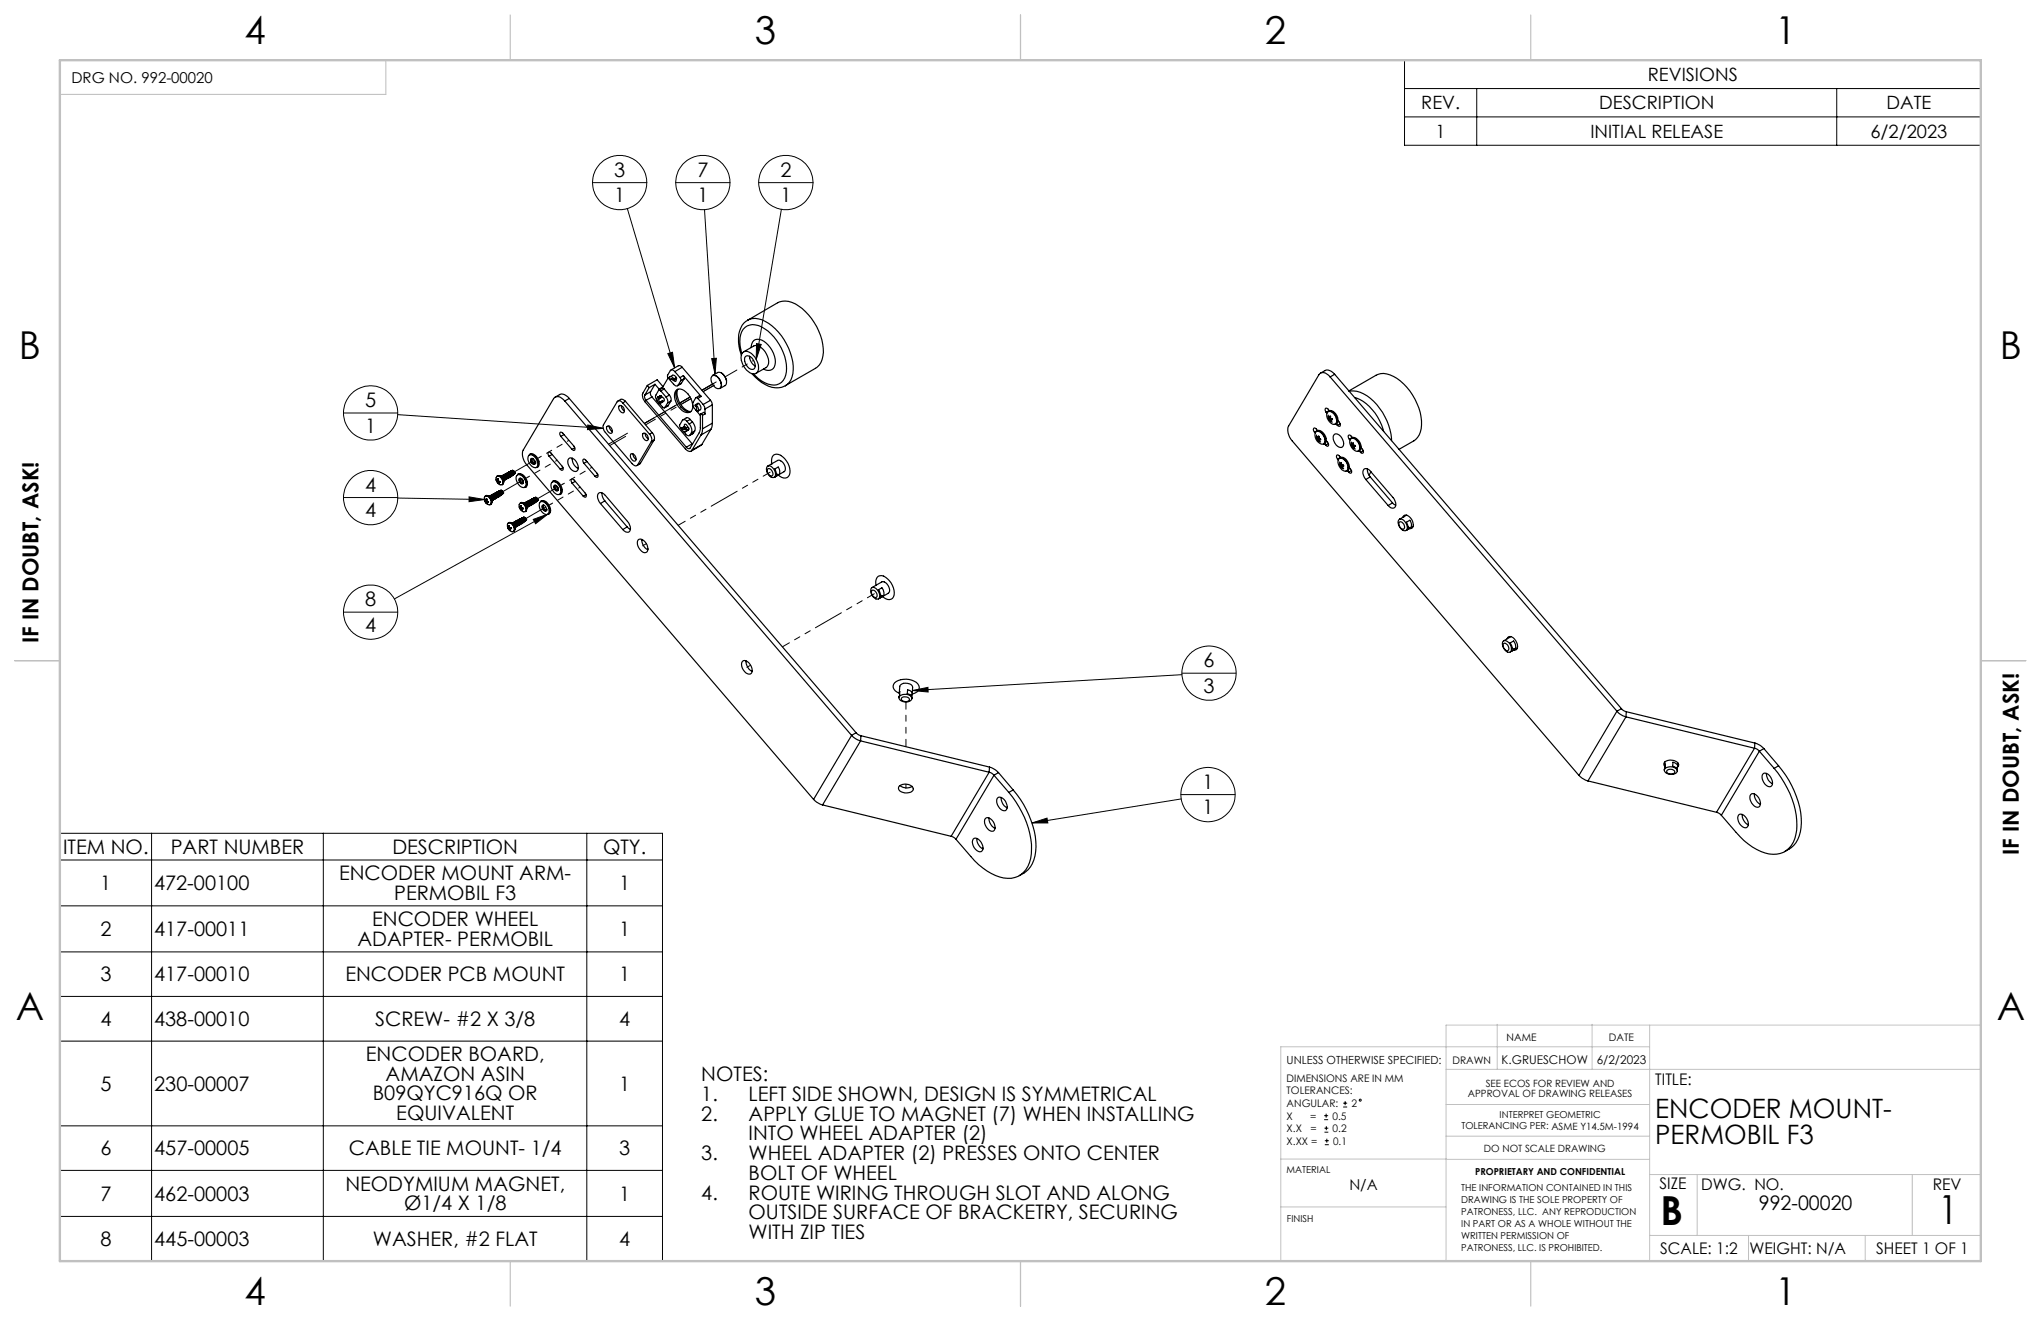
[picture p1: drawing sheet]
<svg xmlns="http://www.w3.org/2000/svg" width="432mm" height="279mm" viewBox="0 0 432 279" stroke-linecap="round" stroke-linejoin="round" font-family="sans-serif">
<g fill="none" stroke="#000" stroke-width=".21">
<path d="M297.1 12.7h122v18h-122zM297.1 18.7h122M312.4 18.7v12M388.6 18.7v12M125.3 38.6h11.5M142.9 38.6h11.5M160.5 38.6h11.5M297.1 24.7h122M132.7 44.1l10 33.7M149 44.3l2.3 34.8M165.3 44.3l-5.3 31.7M141.3 74.8l1-.3 .4 3.3z"/>
<path d="M150.6 75.8h1l-.3 3.3zM160.1 72.7l.9 .1-1 3.2zM72.7 87.3h11.4M84.1 87.7l43.5 2.9M124.4 89.9l3.2 .7-3.3 .3zM72.7 105.2h11.4M84.1 105.3l18.5 .4M99.2 105.1l3.4 .6-3.4 .4zM112.8 109.9l3.1-1.2-2.6 2.1zM115.9 108.7l-32.5 18M72.7 129.5h11.4M193 146l3.3-.6 .1 1z"/>
<path d="M250 142.4h11.5M250 142.7l-57 3.3M12.7 176.2h127.5v90.5h-127.5zM32.1 176.2v90.5M68.4 176.2v90.5M124.1 176.2v90.5M218.3 174.1l3.2-1.1 .2 1.1zM249.8 168.1h11.5M249.9 169l-31.6 5.1M12.7 181.9h127.5M12.7 191.6h127.5M12.7 201.3h127.5"/>
<path d="M12.7 210.7h127.5M12.7 220.2h127.5M12.7 238.1h127.5M280.1 236.8h.9M280.1 236h.9M280.2 239.5h.8M280.2 238.6h.8M280.6 235.5v.9M280.6 238.2v.8M284.2 234.1h.8M284.2 233.3h.8M284.6 232.9v.9"/>
<path d="M12.7 247.5h127.5M12.7 257.3h127.5M280.3 242.1h.8M280.3 241.3h.8M280.7 240.8v.9"/>
<circle cx="131.1" cy="38.6" r="5.7"/>
<circle cx="148.7" cy="38.6" r="5.7"/>
<circle cx="166.3" cy="38.6" r="5.7"/>
<circle cx="78.4" cy="87.3" r="5.7"/>
<circle cx="78.4" cy="105.2" r="5.7"/>
<circle cx="78.4" cy="129.5" r="5.7"/>
<circle cx="255.8" cy="142.4" r="5.7"/>
<circle cx="255.6" cy="168.1" r="5.7"/>
<circle cx="287.8" cy="232.7" r=".21"/>
</g>
<g fill="none" stroke="#c0c0c0" stroke-width=".21">
<path d="M12.7 12.7h68.9v7.3h-68.9zM316.8 216.6v9.6M336.8 216.6v9.6M349 216.8v49.9M419.1 216.8h-113.2v49.7M305.9 226.2h113.2M305.9 233.6h43.1M349 221.4h-78v45.1M271 255.3h34.9M271 245.1h35M305.9 240.3h43.1M306 245.2h43"/>
<path d="M349 248.4h70.1M359.1 248.4v12.9M404.6 248.4v12.9M349 261.3h70.1M369.9 261.3v5.4M394.6 261.3v5.4"/>
</g>
<path d="M108 3.2v9.5M215.9 3.2v9.5M323.8 3.2v9.5M3.1 139.7h9.6M419.1 139.7h9.5M108 266.7v9.6M215.9 266.7v9.6M323.8 266.7v9.6" fill="none" stroke="#c0c0c0" stroke-width=".25"/>
<path d="M12.7 12.7h406.4v254h-406.4z" fill="none" stroke="#c0c0c0" stroke-width=".5"/>
<path d="M141.3 74.8l1-.3 .4 3.3zM150.6 75.8h1l-.3 3.3zM160.1 72.7l.9 .1-1 3.2zM193 146l3.3-.6 .1 1zM218.3 174.1l3.2-1.1 .2 1.1zM99.2 105.1l3.4 .6-3.4 .4zM124.4 89.9l3.2 .7-3.3 .3zM112.8 109.9l3.1-1.2-2.6 2.1z" fill="#000"/>
<g fill="none" stroke="#000" stroke-width=".25">
<path d="M141.4 79.9l-1.3 2.2M141.7 79.7l.8-.4 .6 .6M142.8 78.6a.57 .57 0 0 0-1-.2l-.6 1.3 1.3 1.6a.58 .58 0 0 0 1 .2M142.8 78.6l1.1 1.3M143.1 79.9l.1 .2-.6 .4v.1h.4v-.4M143.1 79.9l-.5 .3M143.9 79.9l.1 .6M144.3 77.7l-.4-.3-.4-.1-1.5 .9M144.3 77.7l-1.5 .9M144.3 77.7l6 7M144.6 79.4l.1 .7M144.6 79.4l3.7 4.5"/>
<path d="M144.6 79.4l-.7 .5M150.7 79.4a1.53 1.53 0 0 1 1.7 1.3 .84 .84 0 0 1 .2 1.1 .84 .84 0 0 1-1.1 .3 1.87 1.87 0 0 1-.8-2.7zM150.7 79.4l1.1-.6a1.77 1.77 0 0 1 1.9 2.1l-.2 .6-1.2 .7a1.85 1.85 0 0 0-.9-2.8zM152.6 78.9l.8 .8 .3 .8M157 74.8a6.3 6.3 0 0 1 .2-5.2 3.2 3.2 0 0 1 4.6 0 10.6 10.6 0 0 1 4.6 9.1 2.86 2.86 0 0 1-4.6 2.3l-1.4-.9-1-1M157.1 74.6a1.55 1.55 0 0 1 2.2 .5 3 3 0 0 1 .9 3.7 1.28 1.28 0 0 1-1.9-.2 3.7 3.7 0 0 1-1.4-3.7zM157.3 74.4l2.2-1.2a1.61 1.61 0 0 1 2 .7 3 3 0 0 1 .8 3.7l-2.4 1.4M157.7 75.4a1.18 1.18 0 0 1 1.7 .8 1.36 1.36 0 0 1 0 1.9 2.01 2.01 0 0 1-1.8-2.4zM158.2 67.7a4 4 0 0 0-2 3.8l.2 2.2 .5 1.4M158.2 67.7a4.7 4.7 0 0 1 5.1 1.2 12.1 12.1 0 0 1 4.4 10.1 3.4 3.4 0 0 1-4.4 2.9 8.3 8.3 0 0 1-4.2-2.9M158.2 67.7l6.3-3.7a4.2 4.2 0 0 1 4.5 .7 12.1 12.1 0 0 1 5.1 10.6 3.4 3.4 0 0 1-1.6 2.6l-6.3 3.7M158.6 75.4l.4 1.2 .8 .8"/>
<path d="M158.9 73.5a1.58 1.58 0 0 1 .9-1.7 1.58 1.58 0 0 1 1.8 .4 5.1 5.1 0 0 1 2.2 5.4 1.55 1.55 0 0 1-2.3 .5M279.4 78.9a2.01 2.01 0 0 1 1.6-.6l.7 .3 .7 .6M281.4 79.7l-.3-.3a1.31 1.31 0 0 0-2.1-.2l-6.4 10.9a3.1 3.1 0 0 0 .8 3.2l60.6 70.7M281.4 79.7l60.7 70.7M282.4 79.2l-1 .5M282.4 79.2l60.6 70.7M107.4 100h.1M107.5 100l-.3 .2M107.5 100l.6 .5M107.5 100h.1M107.7 99.8h.1M107.8 99.8l-.2 .2"/>
<path d="M107.8 99.8l.3 .2M107.8 99.8h.1M107.8 99.8l.6 .5M108 99.9a.39 .39 0 0 1 .4 .1 .39 .39 0 0 1 0 .4M108 99.7h.1M108.1 99.7l-.2 .1M108.1 99.7l.6 .5M108.1 99.7h.1M108.1 99.7l.3 .1 .3 .3M108.3 99.7a.38 .38 0 0 1 .4 .1 .38 .38 0 0 1 .1 .5M108.4 99.6l-.2 .1M108.4 99.6l.5 .4"/>
<path d="M108.5 99.5l.5 .5M108.5 99.5l-.2 .1M108.5 99.5l-.1 .1M109 100h.1M109 100h-.1M111.9 96.3h.1a1.75 1.75 0 0 1 1.8 2.1l-.3 .5a1.8 1.8 0 0 1-1.6-2.6zM112 96.1a1.55 1.55 0 0 1 2 1.4 1.06 1.06 0 0 1-.4 1.4 1.65 1.65 0 0 0-.4-2.4 1.01 1.01 0 0 0-1.2-.4zM112.3 97.1a.68 .68 0 0 1 .8 .2 .68 .68 0 0 1 0 .8h-.4l-.3-.3zM112.6 97a.8 .8 0 0 0 .6 1M112.8 97h-.3a.69 .69 0 0 0 .6 1l.1-.2M113.3 97.5v.5l-.3 .2-.6-.5M116.2 96.5l-.3-.6 .3-.3 2.9 3.2v.6l-.2 .1-.4-.3"/>
<path d="M116.2 96.5l2.3 2.7M116.8 96.1l-.6 .4M117.4 84a2.01 2.01 0 0 1 1.7-.6l.7 .3 .6 .6M118.6 92.3l-.2-.4 .2-.5 .5 .2 2.3 2.8 .2 .4v.4l-.2 .1-.4-.3M118.6 92.3l2.4 2.7M119.1 98.9l-.6 .3M119.3 91.9l-.7 .4M119.5 84.8l-.3-.3a1.29 1.29 0 0 0-2.1-.2l-6.4 10.9a3.1 3.1 0 0 0 .8 3.2l60.6 70.7M119.5 84.8l60.7 70.7M120.3 97a1.12 1.12 0 0 1 1.7 .7 1.41 1.41 0 0 1 0 2 1.96 1.96 0 0 1-1.7-2.7zM120.4 84.3l-.9 .5M120.4 84.3l60.7 70.7"/>
<path d="M121.1 96.9l-.1 .2a2.47 2.47 0 0 0 1.3 2M121.6 94.7l-.6 .3M123.5 98l-.2-.6 .3-.3 2.8 3.2 .1 .4-.1 .3-.5-.2M123.5 98l2.4 2.8M124.2 97.6l-.7 .4M128.4 90.2l.2-.1a1 1 0 0 1 .7 1.6 1.11 1.11 0 0 1-.9-1.5zM128.9 90.1l.1 .6 .5 .6M130.7 84.8l.8-.4 .8 .5M131 85.9a.88 .88 0 0 1 1 .3 .88 .88 0 0 1-.1 1.1 1.11 1.11 0 0 1-.9-1.4zM131.4 85.8l.2 .6 .5 .6M131.8 85.2a.74 .74 0 0 0-1.2-.2l-2.9 4.9a1.67 1.67 0 0 0 .4 1.5l5.6 6.7a.7 .7 0 0 0 1.2 .2M131.8 85.2l5.6 6.6"/>
<path d="M132.3 84.9l-.5 .3M132.3 84.9l5.7 6.6M133.4 96.1l.2-.1a1.01 1.01 0 0 1 .8 1.5 1.06 1.06 0 0 1-1-1.4zM133.9 96l.2 .6 .5 .6M135.5 98l-.7 .5M135.5 98l-.6 .3M136 91.8l.1-.2a1.01 1.01 0 0 1 .8 1.6 1.06 1.06 0 0 1-.9-1.4zM136.4 83.6v.6l.3 .5M136.5 91.7l.1 .6 .6 .5M136.7 84.7l8.5 9.9M136.9 81.5l-.9 1.6a1.85 1.85 0 0 0 .5 1.9l8.5 9.9a.87 .87 0 0 0 1.4 .3M136.9 81.5l.4 .5"/>
<path d="M136.9 81.5l2.1-1.2 1.3 1.5M137.3 82l-.9 1.6M137.4 91.8a1.47 1.47 0 0 1 .4 1.6M137.7 82.8a1.11 1.11 0 0 0 .2 1.2M137.7 82.8l-1.3 .8M137.8 93.4l-2.9 4.9M137.9 84l8.5 9.9M137.9 84l-1.2 .7M138 91.5a1.47 1.47 0 0 1 .4 1.6M138 91.5l-.6 .3M138.4 93.1l-.6 .3M138.4 93.1l-2.9 4.9"/>
<path d="M138.6 81.3l-.9 1.5M138.6 81.3l.9 1M138.6 81.3l-1.3 .7M139.2 84a.88 .88 0 0 0 .5 1.3v-.1M139.2 84l.3 .2M139.4 84.3l-.1 .3 .3 .5M139.5 82.3l.1 .1M139.5 84.2l-.1 .1M139.6 85.4l.6 .8 .2 .1 .3-.1M139.6 85.1l.1 .1M139.7 83.7l.3 .3M139.7 83.7h.1"/>
<path d="M139.7 83.7l-.5 .3M139.8 82.7l-.2-.2-.3 .1-.5 .9a1.22 1.22 0 0 0 .3 1.4M139.8 82.7l1.1 1.3M139.9 84.1a.49 .49 0 0 1 .6 .2 .49 .49 0 0 1-.1 .6l-.3-.1M139.9 84.1l-.5 .2M140 84l-.1 .1M140 84l-.5 .2M140.1 84.8l.1 .1M140.1 84.8l-.5 .3M140.2 84.9v.2l-.5 .3M140.2 84.9l-.5 .3M140.3 81.8l-.8 .5"/>
<path d="M140.5 82.3l-.3-.2-.8 .4M140.5 82.3l1.1 1.3M140.5 82.3l-.7 .4M140.9 84a1.35 1.35 0 0 1 .3 1.3M141.2 85.3l-.5 .9M141.4 85.8l-.8 .5M141.4 85.8l-.7 .4M141.6 83.6a1.27 1.27 0 0 1 .3 1.2M141.6 83.6l-.7 .4M141.9 80.3h-.1M141.9 80.3l.2-.1-.3 .1M141.9 84.8l-.5 1"/>
<path d="M141.9 84.8l-.7 .5M142.6 80.2l-.1-.2a.45 .45 0 0 0-.5-.4 .45 .45 0 0 0-.4 .5l.2 .2M142.6 80.2v.2h-.2a.29 .29 0 0 0-.2-.3 .29 .29 0 0 0-.3 .2M143.4 82.3a2.6 2.6 0 0 0 .3 3.3 2.55 2.55 0 0 0 2.5 1.5M143.4 82.3a3.7 3.7 0 0 0 1.1 3.8l1 .8 .6 .1M144 80.5l-.5 1M144.2 81l-.9 .6M144.2 81l-.7 .5M144.3 90.5l-.1 .1a.67 .67 0 0 0 1 .6v-.2M144.3 90.5l.1 .1M144.4 90.6a.29 .29 0 0 0 .3 .3 .29 .29 0 0 0 .3-.2M144.6 91.3l.5 .5a.62 .62 0 0 0 .9 .2"/>
<path d="M144.7 80.1l-.5 .9M144.7 80.1l-.7 .4M144.8 90.2l.1 .1M144.8 90.2l-.6 .4M144.8 90.2l-.5 .3M144.9 90.3l-.1-.4a.45 .45 0 0 1 .5 0 .45 .45 0 0 1 .2 .5M144.9 90.3l-.5 .3M145 90.7l.2 .3M145.3 89.1a.58 .58 0 0 0-.9-.2l-.6 1.1 .4 .8M145.3 89.1l.5 .6M145.5 90.4l.2 .3M145.5 90.4h.1"/>
<path d="M145.5 90.4l-.5 .3M145.7 90.7l-.7 .6M145.7 90.7l-.5 .3M145.8 89.7a1.85 1.85 0 0 1 .5 1.9M146 88.7l-.7-.4-.8 .5M146 88.7l.5 .6M146 88.7l-.7 .4M146.3 91.6l-.3 .4M146.4 93.9h.1M146.4 93.9l-1.2 .7M146.5 89.3a1.85 1.85 0 0 1 .5 1.9M146.5 89.3l-.7 .4"/>
<path d="M146.5 85.5a4 4 0 0 0-2.6-3.2 1.27 1.27 0 0 0-1.2 1.7 3.7 3.7 0 0 0 2.9 3.3 1.26 1.26 0 0 0 .9-1.6M146.7 91.6l-.8 .5M146.7 91.6l-.7 .4M147 91.2l-.3 .4M147 91.2l-.7 .4M147.2 85.7a.94 .94 0 0 1 .4 1.3M147.2 85.7l-.1-.1v.2a.84 .84 0 0 1 .2 1l.3 .2M147.6 84.3l-.4-.2-.6 1a1.27 1.27 0 0 0 .3 1.3l1.3 1.5M147.6 84.3l1.2 1.2M147.8 85.3a.97 .97 0 0 1 .3 1.4l-.5 .3M147.8 85.3l-.7 .3M147.8 85.3l-.6 .4"/>
<path d="M148.3 87.5l.6-.3 .3 .4M148.3 92l-1.9 3.2M148.3 83.9l-.3-.2-.8 .4M148.3 83.9l-.7 .4M148.5 94l-2.3 1.4M148.5 94l-2.1 1.2M148.6 90.7l-.3 1.3M148.6 87.8l-.3-.3-.1 .3v3l-.2 .6-2 3.4a.5 .5 0 0 1-.8-.2M148.6 87.8v2.9M148.8 85.5l.4 1M149.2 87.6l-.6 .2M149.2 86.5v1.1"/>
<path d="M150.3 84.7l.4 .9M150.3 84.7l-1.5 .8M150.4 90.8l-2.1 1.2M150.4 90.8l-1.9 3.2M150.7 89.5l-.3 1.3M150.7 85.6v3.9M150.7 89.5l-2.1 1.2M150.7 85.6l-1.5 .9M162.3 98.7a1.15 1.15 0 0 1 1.6 .9 1.07 1.07 0 0 1-.2 1.4 1.71 1.71 0 0 1-1.4-2.3zM162.5 99.1a1.01 1.01 0 0 1 .8 1.5 1.01 1.01 0 0 1-.8-1.5zM163.3 98.1l.1-.1-1 .6M163.3 98.1l1.2-.7a1.61 1.61 0 0 1 1.6 2l-.2 .4-2.1 1.2"/>
<path d="M163.3 98.1l-.1-.3a1.26 1.26 0 0 1 .3-1.3 1.26 1.26 0 0 1 1.2-.4 3.9 3.9 0 0 1 2.3 4.4 1.33 1.33 0 0 1-2.3 0M163.9 99.2l.7-.4a1.35 1.35 0 0 1 .1 1.6l-.7 .5a1.33 1.33 0 0 0-.1-1.7zM278 90.5l.3 .1 .4 .5-.6 .3-.3-.6zM278.1 91.4l.1 .2M278.5 91.3a1.78 1.78 0 0 1 1.7 2.3l-.1 .2a1.39 1.39 0 0 1-1.8-1.3 1.09 1.09 0 0 1 .2-1.2zM278.5 91.2l.2-.1a1.87 1.87 0 0 1 1.7 2.6l-.3 .2a1.87 1.87 0 0 0-.9-2.7zM278.6 92a1.25 1.25 0 0 0 .8 1.5M278.6 92.6v-.2l.2 .2M278.6 92.6l.1 .1M278.7 92.5l-.1 .1M278.7 92.7l.1 .1M278.8 92.8l.1 .2"/>
<path d="M278.9 92.5l.1-.2v.4M278.9 92.5l-.1 .1M278.9 93v.1M279 93.1v.1l-.1-.1M279 92.5l-.3 .2M279 93.1h-.1M279 92.7l.4 .2v.1h-.2M279 93v.1M279 93h.2M279 92.4l-.1 .1M279 92.5l-.2 .1M279 92.7l-.2 .1"/>
<path d="M279.2 92.8l-.3 .2M279.2 92.9l-.2 .1M279.3 92.9l-.1 .1M280.2 93.9l.3 .3M280.5 86.3l.3 .1 .4 .5-.6 .3-.2-.4zM280.6 87.2l.1 .2M280.6 93.2l.4 .5 .1 .4-.3 .3-.3-.2M280.9 87.1h.1a1.75 1.75 0 0 1 1.8 2.2l-.3 .4a1.8 1.8 0 0 1-1.6-2.6zM281 87a1.5 1.5 0 0 1 2 1.4 .89 .89 0 0 1-.4 1.3 1.73 1.73 0 0 0-.8-2.6l-.6-.2zM281 87.8a1.42 1.42 0 0 0 .9 1.5M281 93.8l-.5 .4M281.1 88.4l.1 .1"/>
<path d="M281.2 88.5l.1 .2M281.3 88.4l-.2-.1v.1M281.3 88.7l.1 .1M281.3 88.3l.1-.3 .1 .3M281.3 88.3v.1M281.4 88.8l.1 .2M281.5 88.3v.2M281.5 88.2l-.2 .1M281.5 88.3l-.2 .1M281.5 88.4l-.3 .1M281.5 88.3l-.4 .1M281.5 88.5l.4 .1"/>
<path d="M281.6 88.8v.2h-.1M281.6 88.5l-.3 .2M281.6 88.9l-.1 .1M281.7 88.7l-.1 .1M281.7 88.7l-.3 .1M281.8 88.6l-.2 .2M281.8 88.6l-.1 .1M281.9 88.6v.2l-.2-.1M282.2 92a1.12 1.12 0 0 1 1.7 .6 1.41 1.41 0 0 1 0 2 1.96 1.96 0 0 1-1.7-2.6zM282.7 89.7l.2 .3M282.8 96.3l.2-.1 .6 .5-.6 .4-.2-.4zM283 97.1l.1 .2"/>
<path d="M283.1 89l.3 .3 .2 .6-.2 .3-.5-.2M283.4 97a1.79 1.79 0 0 1 1.6 2.5l-.2 .1a1.81 1.81 0 0 1-1.4-2.6zM283.4 96.9l.2-.1a1.84 1.84 0 0 1 1.7 2.6l-.3 .2a1.87 1.87 0 0 0-1-2.7zM283.4 97.7a1.33 1.33 0 0 0 .9 1.5M283.5 98.4l.1 .1M283.5 89.6l-.6 .4M283.6 98.3h-.1v.1M283.6 98.5l.1 .1M283.7 98.1l.1-.2 .1 .4M283.7 98.1v.2M283.7 98.3h-.1M283.7 98.6l.1 .1"/>
<path d="M283.8 98.1h-.1M283.8 98.7l.2 .2M283.8 98.2l-.1 .1M283.8 98.2l-.2 .1M283.9 98.3l.3 .1 .1 .2h-.2M283.9 98.3l-.3 .2M283.9 98.3l-.4 .1M284 98.6l.1 .4-.1-.1M284 98.7h-.2M284 98.8v.1M284.1 98.6h-.1M284.1 98.6l.1-.2-.2 .2"/>
<path d="M284.1 98.4l-.4 .2M285.1 99.6l.2 .3M285.3 92.1l.1-.1a.68 .68 0 0 1 .7 .5l-.6 .4zM285.4 82.7l5.7-3.3a4.7 4.7 0 0 1 5.2 1.2 12.2 12.2 0 0 1 4.4 10.1 3.6 3.6 0 0 1-1.6 2.5l-3.1 1.8M285.4 82.8a5.9 5.9 0 0 1 5.2 2.1 12.6 12.6 0 0 1 3.8 8.3M285.5 98.9l.4 .5 .1 .4-.2 .3-.5-.2M285.5 92.9l.1 .2M285.7 92.9a.92 .92 0 0 1 1.4 .4 1.46 1.46 0 0 1 .2 2.1 1.91 1.91 0 0 1-1.6-2.5zM285.9 92.7a1.1 1.1 0 0 1 1.5 .5 1.41 1.41 0 0 1 .1 2.2 1.89 1.89 0 0 0-1.4-2.8zM285.9 93.5a1.31 1.31 0 0 0 .8 1.5M285.9 99.5l-.6 .4M286 94.2l.1 .1"/>
<path d="M286.1 94.3l.1 .1M286.2 93.9l.1-.2v.4l.4 .1M286.2 93.9v.2M286.2 94.1h-.2v.1M286.2 94.4l.1 .1M286.3 94.5l.1 .2M286.3 93.9h-.1M286.3 94l-.1 .1M286.3 94.1l-.2 .2M286.3 94.1l-.3 .1M286.5 94.4l-.1 .3M286.5 94.4l-.2 .1"/>
<path d="M286.5 94.6l-.1 .1M286.5 94.2l-.3 .2M286.6 94.4h-.1M286.6 84.1a10.2 10.2 0 0 1 6.1 7.2M286.7 94.2l-.2 .2M286.7 94.2l.1 .2h-.2M286.7 94.3l-.1 .1M287.6 95.4l.2 .3M288 94.7l.4 .5 .1 .4-.4 .3-.3-.2M288.4 95.3l-.6 .4M289.3 99.2l.1 .9 .5 .8M290.1 99.8l-.5 .7"/>
<path d="M102.6 105.8v-.1l.2 .1M102.6 105.8l.1 .1M102.6 105.8h.1M102.6 105l.1-.1a1.2 1.2 0 0 1 1 1.8 1.14 1.14 0 0 1-1.1-.5 1.14 1.14 0 0 1 0-1.2zM102.6 105a.94 .94 0 0 1 1.4 .9 .59 .59 0 0 1-.4 .9M102.7 105.9v.2M102.7 106.1l.1 .1M102.7 104.9a1.04 1.04 0 0 1 1.3 1v.6l-.2 .2M102.8 105.8l.2-.1-.3 .2M102.8 105.7l.2-.2v.4M102.8 105.7v.1M102.8 106.2l.1 .2"/>
<path d="M102.9 106.3l.1 .2-.1-.1M102.9 106.3v.1M103 105.9l.1 .2M103 106.2l-.1 .1M103 106.2h.1M103 105.6l-.2 .1M103 105.9l-.3 .2M103.1 106.1l.2 .2-.2-.1M103.1 106.1l-.3 .1M103.2 106.1l-.2 .1M103.3 106.1l-.2 .1M103.4 104.9l.5 .5 .2 .7"/>
<path d="M103.6 105h.1M103.6 104.9h.2M103.6 104.9v.1M103.7 105l.6 .6M103.8 104.9l.6 .6M103.8 104.9l-.1 .1M103.8 105.2a.3 .3 0 0 1 .3 .2 .3 .3 0 0 1-.1 .3M103.9 104.7h.1M103.9 105l.2 .1a.3 .3 0 0 1 .3 .1 .3 .3 0 0 1 0 .4M103.9 104.7h.2M103.9 105.5l.1 .2M104 104.7l-.2 .3"/>
<path d="M104 104.7l.6 .7M104 104.7h.1M104.1 104.7l.4 .4 .2 .4M104.2 104.6h.1M104.2 104.8h.3a.3 .3 0 0 1 .2 .2 .3 .3 0 0 1-.1 .4M104.2 104.6h.2M104.3 105.6l.1 .1-.3 .1M104.4 105.5l-.2 .3M104.4 105.5l-.1 .1M104.4 104.6l-.3 .2M104.4 104.6l.6 .6M104.4 104.6h.1"/>
<path d="M104.6 104.6l.4 .2v.4M104.6 105.4l.1 .2M104.7 105.6h-.3M104.7 104.4l-.3 .2M104.7 104.4l.6 .6M104.7 105.5l-.1 .1M104.7 105.5v.1M104.7 104.4h-.1M104.7 104.4h.1M104.9 104.5l.4 .1v.4M105 105.2v.1M105 105.2h.1"/>
<path d="M105 105.3l-.3 .1M105 105.3h.1M105 104.2h-.2l-.1 .2M105 104.2l.6 .6M105 101.7l.2 .1M105 105.3l-.1 .1M105.1 104.2l.5 .6M105.1 104.2h-.2M105.1 104.2h-.1M105.2 100.7a1.26 1.26 0 0 1 1.1 1.7 1.08 1.08 0 0 1-1.3-1.1zM105.2 101.8v.1M105.2 104.3l.4 .2 .1 .3"/>
<path d="M105.2 104h.1M105.2 100.7a.93 .93 0 0 1 1.3 .8v.7l-.2 .3a1.23 1.23 0 0 0-1.1-1.8zM105.2 101.6l-.2-.1v.2M105.2 101.9l.1 .2M105.3 105v.2M105.3 101.5v-.3l.1 .1v.3M105.3 101.5l-.1 .1M105.3 105.2l-.3 .1M105.3 104h.1M105.3 105.2h.1M105.3 105h.1M105.3 104l-.2 .2"/>
<path d="M105.3 104l.4 .3M105.3 102.1l.1 .1M105.3 105.2h-.1M105.4 104l.5 .6M105.4 101.6l.1 .2h.3M105.4 101.4l-.1 .1M105.4 101.6h-.2M105.4 101.6l-.2 .2M105.4 101.6l-.4 .1M105.5 104.1h.3l.2 .5M105.5 102l.1 .3-.2-.1M105.5 102h.1"/>
<path d="M105.5 101.8l-.3 .1M105.5 102.2h-.1M105.6 103.9h.1M105.6 101.9l-.3 .2M105.6 104.8v.2l-.3 .1M105.6 103.9l-.2 .1M105.6 103.9l.6 .7 .1-.1M105.6 104.8v.2M105.6 104.8h.1M105.7 104.8h.1M105.7 104.3l.2 .3M105.7 103.9l.5 .3 .1 .3"/>
<path d="M105.7 104.9h.1M105.7 103.9h-.1M105.7 101.8l-.2 .2M105.8 101.8l-.2 .2M105.8 103.9h.1a.41 .41 0 0 1 .4 .6l.2-.1M105.8 101.8v.2h-.2M105.8 100.6l.6 .7 .2 .6M105.9 104.6l.1 .1M105.9 103.8l-.1 .1M105.9 103.8l.6 .5M105.9 104.6h.1M106 104.6h.1"/>
<path d="M106 104.7l-.1 .1M106 104.7h.1M106 103.7l.5 .5M106 103.7l-.1 .1M106 100.7h.2M106.2 100.7l-.2 .1M106.2 100.7l.6 .5M106.2 100.7h.1M106.2 101l.3 .2v.3M106.3 104.5l-.1 .1M106.4 101.2l.2 .4 .2-.1M106.4 100.5h.1"/>
<path d="M106.4 100.8l.4 .1 .1 .5M106.5 104.3v.1M106.5 100.5l-.2 .3M106.5 100.5l.6 .6M106.5 104.4h-.1M106.5 100.5h.1M106.5 100.5l.5 .3 .1 .3M106.5 104.2v.1M106.7 100.4h.1M106.8 100.6l.3 .2 .1 .4M106.8 101.2v.3M106.8 100.4l-.2 .1"/>
<path d="M106.8 100.4l.6 .5M106.8 101.2h.1M106.8 101.2l.1 .2M106.8 100.3l.7 .6M106.8 100.3l-.1 .1M106.8 100.3v.1M106.9 101.4l-.2 .2M106.9 101.4l-.1 .1M107 100.2h.1M107.1 100.4a.37 .37 0 0 1 .4 .6M107.1 101.1l.1 .2M107.1 101.1h.1"/>
<path d="M107.1 100.2l-.2 .2M107.1 100.2l.7 .5M107.1 101.1l.1 .1M107.1 100.2h.1M107.2 101.3l-.3 .1M107.2 101.2l-.2 .2M107.2 101.2v.1M107.4 100.3l.4 .2v.3M107.4 100.9l.1 .2M107.5 110.7a1.12 1.12 0 0 1 1.1 .5 1.12 1.12 0 0 1 0 1.2 1.18 1.18 0 0 1-1.1-1.7zM107.5 111.7l.1 .1M107.5 110.7a.94 .94 0 0 1 1.3 .9v.6l-.3 .3"/>
<path d="M107.5 100.9v.2M107.5 100.9h-.1M107.5 101.2h-.1M107.5 101.1l-.3 .1M107.5 101.1h.1M107.5 111.6l-.1-.1 .1 .2M107.5 101.1l-.1 .1M107.6 111.8h.1M107.6 111.5l-.1 .1M107.6 110.6a1.16 1.16 0 0 1 1.1 .5 1.16 1.16 0 0 1 0 1.3M107.6 111.5h.2l-.3 .1M107.6 111.4l.1-.2 .1 .4"/>
<path d="M107.6 111.4v.1M107.7 111.8l.1 .2M107.7 100l.2 .1a.33 .33 0 0 1 .3 .2 .33 .33 0 0 1-.1 .3M107.7 111.3l-.1 .1M107.8 112l.1 .2M107.8 100.7v.2M107.8 100.7h.1M107.8 111.6l.4 .1M107.8 100.9l-.3 .2M107.8 111.6l-.2 .2M107.8 111.5l-.3 .2M107.8 100.9l-.1 .1"/>
<path d="M107.8 100.9h.1M107.9 111.9l.1 .3h-.1M107.9 111.9l-.1 .1M108 112.1l-.1 .1M108 111.8l-.1 .1M108 111.7l-.3 .1M108.1 100.5v.2M108.1 100.5h.1M108.1 100.7l-.3 .2M108.1 100l.3 .3M108.1 100.5l.1 .2M108.2 111.7v.1h-.2"/>
<path d="M108.2 100.7l-.2 .2M108.2 111.7l-.3 .2M108.2 100.7h-.1M108.2 111.7l-.2 .1M108.3 110.6l.4 .4 .2 .5M108.4 100.3v.2M108.4 100.3h.1M108.4 110.6l.7 .5M108.4 100.5l-.2 .1M108.4 110.6h.1M108.4 100.3l.1 .2M108.5 100.5l-.2 .1"/>
<path d="M108.5 100.5h-.1M108.5 110.6l.7 .4M108.6 110.9l.3 .2 .1 .3M108.7 100.2v.1M108.7 100.3l-.2 .2M108.7 100.1l.1 .2M108.7 110.5h.1M108.7 100.1v.1M108.8 110.7a.41 .41 0 0 1 .4 .1 .41 .41 0 0 1 .1 .4M108.8 111.1l.1 .1M108.8 100.3l-.2 .1M108.8 100.3h-.1"/>
<path d="M108.8 110.5l-.1 .1M108.8 110.5l.7 .3M108.8 110.4l.5 .2 .2 .2M108.8 110.4v.1M108.9 111.2v.2M108.9 111.2h-.1M108.9 111.5l.1 .4M108.9 100l.1 .1M108.9 111.4h.1M109 100.1l-.2 .1M109 100l-.1 .2M109 100v.1"/>
<path d="M109 110.3h.1M109.1 110.6a.39 .39 0 0 1 .4 0 .39 .39 0 0 1 .1 .5M109.1 110.3h-.1M109.1 110.3l.7 .4M109.1 111.1l.1 .1M109.1 110.2l.5 .2 .2 .3M109.1 110.2v.1M109.2 111l.1 .2M109.2 111l-.1 .1M109.2 111.2l-.3 .3M109.2 111.2h.1M109.3 111.2l-.2 .3"/>
<path d="M109.3 100.6a1.04 1.04 0 0 1 1.6 .6 1.36 1.36 0 0 1 0 1.9 1.93 1.93 0 0 1-1.6-2.5zM109.4 110.3l.5 .2v.3M109.4 110.1l-.1 .1M109.4 110.1l.7 .4M109.4 110.1h.1M109.5 110.8v.3M109.5 110.1l.6 .4M109.5 110.1h-.1M109.5 110.8h.1M109.5 100.3a1.39 1.39 0 0 1 1.9 1.2 1.05 1.05 0 0 1-.3 1.6 1.87 1.87 0 0 0-1-2.8zM109.5 110.8l.1 .3M109.5 111.1l-.2 .2"/>
<path d="M109.5 111.1h.1M109.6 111.1l-.2 .2M109.7 109.9h.1M109.7 110.2a.41 .41 0 0 1 .5 .5M109.7 109.9l-.1 .1M109.7 109.9l.7 .4M109.8 110.7l.1 .2M109.8 109.9l.7 .4M109.8 110.7h.1M109.8 101.2a.69 .69 0 0 1 .8 .3 .69 .69 0 0 1 0 .8l-.2 .1-.4-.3-.2-.5zM109.8 110.7l.1 .1M109.9 110.9l-.2 .3-.1-.1"/>
<path d="M109.9 110.8l-.2 .3M109.9 110.8v.1M109.9 101.3a.56 .56 0 0 1 .7 .3 .56 .56 0 0 1-.2 .7l-.4-.5zM109.9 107.4l.1 .1M110 106.5a1.13 1.13 0 0 1 1.3 1.3 .62 .62 0 0 1-.6 .4 .62 .62 0 0 1-.6-.4l-.3-.7zM110 109.7h.1M110 107.5l.1 .1M110 110a.39 .39 0 0 1 .5 .1 .39 .39 0 0 1 .1 .4M110.1 109.7l-.1 .1M110.1 109.7l.4 .2M110.1 109.7h.1M110.1 101.2v.5l.6 .5"/>
<path d="M110.1 107.3h-.2v.1M110.1 106.4a1.18 1.18 0 0 1 1.3 1.6l-.2 .2a1.23 1.23 0 0 0-1.1-1.8zM110.1 110.5l.1 .2M110.1 109.7h.3l.4 .4M110.1 107.2v-.3l.2 .1v.4M110.1 107.2v.1M110.1 107.6l.1 .2M110.1 110.9h.1M110.1 110.5h.1M110.2 110.7l-.3 .2M110.2 110.7l-.1 .2M110.2 110.7h.1"/>
<path d="M110.2 107.8l.1 .1M110.2 109.9v.1M110.2 107.1l-.1 .1M110.3 107.2l-.2 .1M110.3 107.3l-.4 .1M110.3 107.4l.2 .1M110.3 107.4l-.3 .1M110.4 107.7l.1 .3-.2-.1M110.4 109.6h-.1M110.4 109.6l.6 .4M110.4 107.7l-.2 .1M110.4 109.7l.4 .2 .1 .4"/>
<path d="M110.4 110.3l.1 .2M110.4 107.5l-.3 .1M110.4 107.9h-.1M110.5 107.5h.2M110.5 109.9l.2 .2M110.5 110.3l.1 .2M110.5 110.3h-.1M110.5 107.6l-.1 .1M110.5 109.5l.6 .4M110.5 109.5l-.2 .1M110.5 109.5l-.1 .1M110.5 110.5v.2l-.3 .1"/>
<path d="M110.6 110.5h.1M110.6 110.5l-.2 .3M110.6 107.5l-.2 .2M110.7 107.5v.1h-.2M110.7 109.6l.4 .1 .1 .4M110.7 107.5l-.2 .1M110.7 110.1l.1 .2M110.8 110.1v.2M110.8 110.1h-.1M110.8 106.4l.5 .5 .2 .7M110.8 110.3v.2l-.3 .1M110.8 109.4l-.2 .1 .7 .3"/>
<path d="M110.8 110.3l-.1 .3M110.8 109.4l.6 .4M110.8 109.4h.1M110.8 110.3h.1M110.9 110.3h.1M111 106.4h.1M111 106.4l.7 .5M111 106.4h-.1M111 110l.1 .1M111.1 106.7l.3 .2v.3M111.1 109.9l.1 .2M111.1 109.9l-.1 .1"/>
<path d="M111.2 110.1l-.2 .2 .1-.2M111.2 110.1h-.1M111.2 106.5h.1a.43 .43 0 0 1 .5 .5M111.2 106.3h.1M111.3 106.9l.1 .3M111.3 106.3l-.1 .1M111.3 106.3l.7 .4M111.3 109.8v.1M111.3 109.9l-.1 .2M111.3 106.2l.7 .5M111.3 106.2v.1M111.4 109.8v.1"/>
<path d="M111.4 109.8h-.1M111.4 109.9l-.2 .2M111.4 109.9h-.1M111.4 107.2h.1M111.5 106.3h.1a.39 .39 0 0 1 .5 .5M111.7 106.9v.2M111.7 106l-.2 .3M111.7 106l.6 .5M111.7 106h.1M111.7 106l-.2 .1M111.7 106.9l.1 .2M111.7 106.9h.1"/>
<path d="M111.7 107.1l-.2 .2M111.7 107.1h.1M111.8 107h.1M111.8 107.1l-.2 .2M111.9 105.9h.1M111.9 106.2a.39 .39 0 0 1 .4 .1 .39 .39 0 0 1 .1 .4M112 106.7v.2M112 105.9l-.2 .2M112 105.9l.6 .4M112 105.9h.1M112 106.7l.1 .2M112 105.9h.3l.3 .4"/>
<path d="M112 107.1h-.1M112 106.7h.1M112 106.9l-.3 .2M112 106.9h.1M112.1 106.9l-.1 .1M112.1 106.8v.1M112.2 105.7h.1M112.2 106a.38 .38 0 0 1 .4 .1 .38 .38 0 0 1 .1 .4M112.3 106.5l.1 .2M112.3 105.7l-.2 .2M112.3 105.7l.6 .5M112.3 106.5h.1"/>
<path d="M112.3 106.5v.4M112.3 105.7l.7 .4M112.3 105.7h-.1M112.3 106.9h-.1M112.3 105.7h.1M112.4 106.7l-.1 .2h-.3M112.5 105.8a.39 .39 0 0 1 .5 .1 .39 .39 0 0 1 0 .4M112.6 105.5l.7 .4M112.6 105.5h.1M112.6 105.5h-.1M112.6 106.3l.1 .2M112.6 105.5l-.2 .2"/>
<path d="M112.6 105.5l.4 .2M112.6 106.3h.1M112.7 106.5l-.3 .2M112.7 106.5l-.2 .3M112.7 106.5h.1M112.9 105.6a.38 .38 0 0 1 .4 .1 .38 .38 0 0 1 0 .5M112.9 106.2l.1 .1M112.9 105.4l-.2 .1M112.9 105.4l.6 .4M112.9 105.4h.4l.3 .4M112.9 105.3v.1M113 105.7l.2 .3"/>
<path d="M113 106.1v.4h-.1M113 106.1l-.1 .1M113 106.3l-.1 .2h-.2M113.2 105.4a.41 .41 0 0 1 .5 .5M113.2 105.2l-.1 .2M113.2 105.2l.6 .5M113.2 106l.1 .2M113.3 105.9v.3l-.1 .1M113.3 105.9l-.1 .1M113.3 106.2l-.3 .2M113.3 105.2h.1M113.3 105.2l.6 .4"/>
<path d="M113.3 105.2h-.1M113.5 105.8l.1 .1M113.6 105.9l-.3 .3M113.6 105.8l.1 .1M113.6 105.8h-.1M113.7 105.9l-.2 .2M113.7 105.9h-.1M113.8 105.7h.1M113.8 105.7l-.1 .2M113.9 105.6v.1M113.9 105.7l-.2 .2M113.9 105.6l-.1 .1"/>
<path d="M113.9 105.7h-.1M114.3 106.2a1.78 1.78 0 0 1 1.8 2.2l-.3 .4a1.81 1.81 0 0 1-1.5-2.6zM114.4 106l.1-.1a1.87 1.87 0 0 1 1.8 2.6l-.3 .3a1.87 1.87 0 0 0-1-2.8zM114.8 107.6l.1 .2a.5 .5 0 0 0 .8 .2v-.3M114.8 106.9a.78 .78 0 0 1 .7 1.1 .78 .78 0 0 1-.7-1.1zM115 106.9a.82 .82 0 0 0 .6 .9M115.1 106.9h-.1a.55 .55 0 0 0-.1 .7 .55 .55 0 0 0 .7 .2v-.1M116.7 102.1a1.14 1.14 0 0 1 1.7 .7 1.19 1.19 0 0 1-.1 1.8 1.91 1.91 0 0 1-1.6-2.5zM116.9 101.8a1.04 1.04 0 0 1 1.5 .5l.3 .4a1.23 1.23 0 0 1-.2 1.9 1.73 1.73 0 0 0-.5-2.5 .92 .92 0 0 0-1.1-.3zM117.2 102.7a.7 .7 0 0 1 .8 .3 .7 .7 0 0 1-.1 .9l-.6-.4-.1-.5zM117.3 102.7a.61 .61 0 0 1 .7 .3 .61 .61 0 0 1-.1 .8l-.5-.3-.1-.5zM117.5 102.7l.1 .7 .4 .2"/>
<path d="M121 102.2l-.2-.6 .1-.2 .2-.1 .4 .2 2.4 3 .1 .4-.1 .3-.5-.2M121 102.2l2.4 2.8M121.7 101.8l-.7 .4M124 104.6l-.6 .4M126.5 100.4l-.6 .4M127 106.5l-.2-.4a1.3 1.3 0 0 1 0-1.9 1.31 1.31 0 0 1 1.3 .6l4.9 5.8a1.35 1.35 0 0 1 0 2 1.22 1.22 0 0 1-1.2-.6M127 106.5l4.8 5.5M127.4 104.2l.1 1 .5 .7M128 105.9l-1 .6M128 105.9l4.7 5.5M132.7 111.4l.7 .6M132.7 111.4l-.9 .6"/>
<path d="M135 114.2a1.21 1.21 0 0 1 1.7 .7l.2 .4a1.22 1.22 0 0 1-.2 1.5 1.76 1.76 0 0 1-1.8-1.6zM135.8 114.1l.2 1a2.13 2.13 0 0 0 1.1 1.2M164.2 100.2l.5 .2M289 101.4l-.3-.4a1.3 1.3 0 0 1 0-1.9 1.22 1.22 0 0 1 1.2 .6l5.1 5.9a1.3 1.3 0 0 1-.1 1.9 1.11 1.11 0 0 1-1.2-.6M289 101.4l4.7 5.5M289.9 100.9l-.9 .5M289.9 100.9l4.7 5.5M294.6 106.4l.7 .5M294.6 106.4l-.9 .5M296 109.9a1.54 1.54 0 0 1 1.7 2l-.2 .2a1.54 1.54 0 0 1-1.7-2zM296.1 110.4a1.01 1.01 0 0 1 .9 1.5 1.01 1.01 0 0 1-.9-1.5zM296.8 109.4a.85 .85 0 0 1 .8-.5 .85 .85 0 0 1 .7 .6 1.69 1.69 0 0 1 .3 2.3h-.4"/>
<path d="M296.9 109.4l.1-.1-.9 .5M297.6 108.9l-.6 .4M297.9 111.4l.4 .3a1.23 1.23 0 0 0 0-1.7l-.8 .5a1.23 1.23 0 0 1 .1 1.6M299 111.3l-1.6 .9M157.1 139.9a1.15 1.15 0 0 1 1.7 .7 1.36 1.36 0 0 1 0 2 1.95 1.95 0 0 1-1.7-2.7zM157.8 139.8l.2 1a2.06 2.06 0 0 0 1.1 1.2M184.3 124.5a.99 .99 0 0 1 1.5 .6 .95 .95 0 0 1-.2 1.6 1.81 1.81 0 0 1-1.3-2.2zM184.5 124.9a1 1 0 0 1 1 1.4 .97 .97 0 0 1-1-1.4zM184.5 124.3l2-1.2a1.61 1.61 0 0 1 1.4 2.4l-2.1 1.2M185.3 123.8a1.43 1.43 0 0 1 1.2-2.1 3.8 3.8 0 0 1 2.5 4.6 1.37 1.37 0 0 1-2.3-.1M185.8 124.7l.8-.4a1.51 1.51 0 0 1 .2 1.8l-.7 .4a1.51 1.51 0 0 0-.3-1.8zM186.3 125.9l.5 .2"/>
<path d="M317.9 135.7a1.02 1.02 0 0 1 1.6 .6l.2 .4a.89 .89 0 0 1-.4 1.3 1.87 1.87 0 0 1-1.4-2.3zM318.1 136.1a.9 .9 0 0 1 1 .5 .9 .9 0 0 1-.2 1.1l-.4-.3a1.08 1.08 0 0 1-.4-1.3zM318.8 135.1a.85 .85 0 0 1 .8-.5 .85 .85 0 0 1 .8 .5l.3 .4a1.39 1.39 0 0 1 0 2h-.5M319.5 136l.7-.4a1.62 1.62 0 0 1 .3 1.7l-.7 .5a1.62 1.62 0 0 0-.3-1.8zM319.7 134.7l-1.6 .8M319.9 137.1l.6 .2M321 137l-1.5 .9M180.2 155.5a4 4 0 0 0 1.9 1.2M180.2 155.5l-8.1 13.6M181.1 155l1 .6M181.1 155l-.9 .5M182.1 156.7l27.2 6.6"/>
<path d="M182.1 156.7l-8.1 13.6M182.1 155.6l27.2 6.6M182.1 155.6v1.1M190.3 146.5l.1-1.3a1.56 1.56 0 0 1 2.7 .2l-.1 1.4a1.36 1.36 0 0 0 1.5-1.2 1.36 1.36 0 0 0-1.1-1.5 4 4 0 0 0-4.1 .3 1.35 1.35 0 0 0 1 2.2M190.3 146.9l.1-.6-.2 1.3M190.4 147.2a1.74 1.74 0 0 1 2.5 .4 1.33 1.33 0 0 1-2 .7 .73 .73 0 0 1-.5-1.1zM190.7 147.7a1.11 1.11 0 0 1 1.7 .2 .99 .99 0 0 1-1.7 0zM192.9 147a.87 .87 0 0 0-.9-1.1l-.1 .8a.96 .96 0 0 1 1 1M192.9 147v.3M192.9 147h-.2M342.1 150.4a3.7 3.7 0 0 0 1.9 1.2M342.1 150.4l-8.1 13.6"/>
<path d="M343 149.9l1.1 .6M343 149.9l-.9 .5M344 151.6l27.2 6.7M344 151.6l-8 13.6M344.1 150.5l27.2 6.7M344.1 150.5l-.1 1.1M371.2 158.3l.6 .2 .4 .4M371.2 158.3l-8.1 13.5M371.3 157.2a3.7 3.7 0 0 1 1.9 1.1M371.3 157.2l-.1 1.1M372.2 158.9l3.2 3.6M372.2 158.9l-8 13.5"/>
<path d="M373.2 158.3l-1 .6M373.2 158.3l3.1 3.7M172.1 169.1l.7 .6 1.2 .6M174 170.3l27.2 6.6M190.3 166.2a2.19 2.19 0 0 1 2.8 .4 .97 .97 0 0 1-1.2 1.1h-.4a1.15 1.15 0 0 1-1.4-1.2zM190.4 166.2a2.36 2.36 0 0 0 2.6 .1M201.2 176.9l1 .6M205.9 177.5a1.15 1.15 0 0 1 1.7 .7 1.41 1.41 0 0 1 0 1.9 1.95 1.95 0 0 1-1.7-2.6zM206.7 177.3a2.46 2.46 0 0 0 1.3 2.3M208.5 173.1a1.16 1.16 0 0 1 1.6 .7l.3 .4a.98 .98 0 0 1-.5 1.6 2.07 2.07 0 0 1-1.4-2.7zM209.2 173l.1 .6 .3 .8 .9 .8M209.3 163.3l.5 .2 .5 .5"/>
<path d="M209.3 163.3l-8.1 13.6M209.3 162.2l1.3 .6 .6 .6M209.3 162.2v1.1M210.3 164l3.1 3.6M210.3 164l-8.1 13.5M211 168.8a1.16 1.16 0 0 1 1.7 .7l.2 .4a.96 .96 0 0 1-.5 1.6 2.07 2.07 0 0 1-1.4-2.7zM211.2 163.4l-.9 .6M211.2 163.4l3.1 3.7M211.8 168.7v.5a2.36 2.36 0 0 0 1.3 1.7M213.4 167.6a18.7 18.7 0 0 1 4.8 13 5.2 5.2 0 0 1-4.2 5.2 9.7 9.7 0 0 1-7-2.9l-4.8-5.4M214.3 167.1a18.7 18.7 0 0 1 4.8 13 5.7 5.7 0 0 1-3.4 5.1M214.3 167.1l-.9 .5"/>
<path d="M334 164l.7 .6 1.3 .6M336 165.2l27.1 6.6M352.2 161.1v.8M352.2 162.2l.1-.6-.2 1.3M352.2 162.1a.76 .76 0 0 1-.1-.8 .76 .76 0 0 1 .8-.5h.4a1.66 1.66 0 0 1 1.8 .9l-.2 .6M352.3 162.5a1.81 1.81 0 0 1 2.6 .4 1.33 1.33 0 0 1-2.1 .8 .73 .73 0 0 1-.5-1.2zM352.6 163a.93 .93 0 0 1 1-.3 .93 .93 0 0 1 .7 .7l-.5 .3a.79 .79 0 0 1-1.2-.7zM354.9 162.3a.87 .87 0 0 0-1-1.1v.9a.96 .96 0 0 1 1 1M354.9 162.3l-.1 .4M354.9 162.3l-.3 .1M355 161.3l-.1 .8M363.1 171.8l1.1 .6"/>
<path d="M367.8 172.4a1.15 1.15 0 0 1 1.7 .7 1.41 1.41 0 0 1 0 1.9 1.95 1.95 0 0 1-1.7-2.6zM368.6 172.3a2.46 2.46 0 0 0 1.3 2.2M370.4 168.1a1.16 1.16 0 0 1 1.7 .6l.2 .5a.98 .98 0 0 1-.5 1.5 2.07 2.07 0 0 1-1.4-2.6zM371.2 167.9v.6l.3 .8 .9 .8M373 163.7a1.12 1.12 0 0 1 1.6 .7 1.41 1.41 0 0 1 0 2 1.96 1.96 0 0 1-1.6-2.7zM373.7 163.6l.1 .5a2.36 2.36 0 0 0 1.2 1.7M375.4 162.5a18.7 18.7 0 0 1 4.7 13 5.1 5.1 0 0 1-4.2 5.2 9.5 9.5 0 0 1-6.9-2.9l-4.8-5.4M376.3 162a18.9 18.9 0 0 1 4.7 13 5.7 5.7 0 0 1-3.4 5.1M376.3 162l-.9 .5"/>
</g>
<g fill="none" stroke="#000" stroke-width=".21" stroke-dasharray="6.3 1.3 1.3 1.3 1.3 1.3">
<path d="M113.1 97.3l-4.2 2.5M114.2 96.7l-.4 .2M128.8 93.9l4-2.3M129 94.2l3.4-1.9M146 84l-2.1 1.2M146.2 84.3l-2.2 1.3M148.5 82.5l2.5-1.4M148.5 82.5l3-1.7M148.8 82.8l2.3-1.3M151 81.1l-2.5 1.4M151.1 81.5l-2.3 1.3M164 99.3v-.1"/>
<path d="M110.6 101.5l-4.2 2.5M111.7 100.9l-.4 .2M115.5 107.2l-4.2 2.4M116.6 106.6l-.4 .2M118 103l-4.5 2.6M119.1 102.4l-.4 .2M136 115.4l.8-.4M186 125l.1-.1M158 141.1l.8-.4M191.7 166.8v-1"/>
</g>
<path d="M191.7 157.9v-9.5" fill="none" stroke="#000" stroke-width=".21" stroke-dasharray="6.3 1.3 1.3 1.3 1.3 1.3" stroke-dashoffset="4.8"/>
<path d="M117.9 97.3l-6.2 3.6M120.4 93.1l-6.2 3.6M125.3 98.8l-6.2 3.6M122.8 103l-6.2 3.6" fill="none" stroke="#000" stroke-width=".21" stroke-dasharray="6.3 1.3 1.3 1.3 1.3 1.3" stroke-dashoffset="5.9"/>
<path d="M143.9 85.2l-7.6 4.4" fill="none" stroke="#000" stroke-width=".21" stroke-dasharray="6.3 1.3 1.3 1.3 1.3 1.3" stroke-dashoffset="5.2"/>
<path d="M136.3 89.6l9.7-5.6" fill="none" stroke="#000" stroke-width=".21" stroke-dasharray="6.3 1.3 1.3 1.3 1.3 1.3" stroke-dashoffset="3.9"/>
<path d="M136.6 89.8l9.6-5.5" fill="none" stroke="#000" stroke-width=".21" stroke-dasharray="6.3 1.3 1.3 1.3 1.3 1.3" stroke-dashoffset="4"/>
<path d="M153.4 79.7l6.1-3.5" fill="none" stroke="#000" stroke-width=".21" stroke-dasharray="6.3 1.3 1.3 1.3 1.3 1.3" stroke-dashoffset="3.5"/>
<path d="M143.5 111.1l19.4-11.2M165.5 136.8l19.5-11.2" fill="none" stroke="#000" stroke-width=".21" stroke-dasharray="6.3 1.3 1.3 1.3 1.3 1.3" stroke-dashoffset="4.7"/>
<g font-size="8.5">
<text x="351.3" y="259">B</text>
<text x="410" y="258.9">1</text>
</g>
<g font-size="8.1">
<text x="51.7" y="9.3">4</text>
<text x="159.7" y="9.3">3</text>
<text x="267.6" y="9.3">2</text>
<text x="375.6" y="9.3">1</text>
<text x="4" y="76">B</text>
<text x="423.1" y="76">B</text>
<text x="3.3" y="215.7">A</text>
<text x="422.4" y="215.7">A</text>
<text x="51.7" y="276">4</text>
<text x="159.7" y="276">3</text>
<text x="267.6" y="276">2</text>
<text x="375.6" y="276">1</text>
</g>
<g font-size="5.6">
<text x="350.2" y="236.4">ENCODER MOUNT-</text>
<text x="350.2" y="242.1">PERMOBIL F3</text>
</g>
<g font-size="4.7">
<text x="8.1" y="136.1" transform="rotate(-90 8.1 136.1)">IF IN DOUBT, ASK!</text>
<text x="427.1" y="180.8" transform="rotate(-90 427.1 180.8)">IF IN DOUBT, ASK!</text>
</g>
<g font-size="4.2">
<text x="129.9" y="37.4">3</text>
<text x="147.5" y="37.4">7</text>
<text x="165.1" y="37.4">2</text>
<text x="129.9" y="42.8">1</text>
<text x="147.5" y="42.8">1</text>
<text x="165.1" y="42.8">1</text>
<text x="77.3" y="86.1">5</text>
<text x="77.3" y="91.5">1</text>
<text x="77.3" y="104">4</text>
<text x="77.3" y="109.4">4</text>
<text x="77.3" y="128.3">8</text>
<text x="77.3" y="133.7">4</text>
<text x="254.6" y="141.2">6</text>
<text x="254.6" y="146.6">3</text>
<text x="254.4" y="166.9">1</text>
<text x="254.4" y="172.3">1</text>
<text x="13.4" y="180.6">ITEM NO.</text>
<text x="36.1" y="180.6">PART NUMBER</text>
<text x="83" y="180.6">DESCRIPTION</text>
<text x="127.6" y="180.6">QTY.</text>
<text x="21.2" y="188.3">1</text>
<text x="32.6" y="188.3">472-00100</text>
<text x="71.7" y="186.2">ENCODER MOUNT ARM-</text>
<text x="83.4" y="190.3">PERMOBIL F3</text>
<text x="131" y="188.3">1</text>
<text x="21.2" y="198">2</text>
<text x="32.6" y="198">417-00011</text>
<text x="78.7" y="195.9">ENCODER WHEEL</text>
<text x="131" y="198">1</text>
<text x="75.6" y="200">ADAPTER- PERMOBIL</text>
<text x="21.2" y="207.6">3</text>
<text x="32.6" y="207.6">417-00010</text>
<text x="73.1" y="207.6">ENCODER PCB MOUNT</text>
<text x="131" y="207.6">1</text>
<text x="21.2" y="217">4</text>
<text x="32.6" y="217">438-00010</text>
<text x="79.4" y="217">SCREW- #2 X 3/8</text>
<text x="131" y="217">4</text>
<text x="77.4" y="224.5">ENCODER BOARD,</text>
<text x="21.2" y="230.7">5</text>
<text x="32.6" y="230.7">230-00007</text>
<text x="78.9" y="232.7">B09QYC916Q OR</text>
<text x="81.6" y="228.6">AMAZON ASIN</text>
<text x="131" y="230.7">1</text>
<text x="148.4" y="228.7">NOTES:</text>
<text x="148.4" y="232.9">1.</text>
<text x="158.4" y="232.9">LEFT SIDE SHOWN, DESIGN IS SYMMETRICAL</text>
<text x="83.8" y="236.8">EQUIVALENT</text>
<text x="148.4" y="237">2.</text>
<text x="158.4" y="237">APPLY GLUE TO MAGNET (7) WHEN INSTALLING</text>
<text x="21.2" y="244.4">6</text>
<text x="32.6" y="244.4">457-00005</text>
<text x="73.8" y="244.4">CABLE TIE MOUNT- 1/4</text>
<text x="131" y="244.4">3</text>
<text x="148.4" y="245.4">3.</text>
<text x="158.4" y="241.2">INTO WHEEL ADAPTER (2)</text>
<text x="158.4" y="245.4">WHEEL ADAPTER (2) PRESSES ONTO CENTER</text>
<text x="73.1" y="251.9">NEODYMIUM MAGNET,</text>
<text x="158.4" y="249.5">BOLT OF WHEEL</text>
<text x="21.2" y="253.9">7</text>
<text x="32.6" y="253.9">462-00003</text>
<text x="85.5" y="256">Ø1/4 X 1/8</text>
<text x="131" y="253.9">1</text>
<text x="148.4" y="253.7">4.</text>
<text x="158.4" y="253.7">ROUTE WIRING THROUGH SLOT AND ALONG</text>
<text x="158.4" y="257.9">OUTSIDE SURFACE OF BRACKETRY, SECURING</text>
<text x="372.1" y="255.9">992-00020</text>
<text x="21.3" y="263.5">8</text>
<text x="32.6" y="263.5">445-00003</text>
<text x="78.9" y="263.5">WASHER, #2 FLAT</text>
<text x="131" y="263.5">4</text>
<text x="158.4" y="262.1">WITH ZIP TIES</text>
</g>
<g font-size="3.9">
<text x="348.6" y="17.2">REVISIONS</text>
<text x="300.7" y="23.2">REV.</text>
<text x="338.3" y="23.2">DESCRIPTION</text>
<text x="399.1" y="23.2">DATE</text>
<text x="303.7" y="29.2">1</text>
<text x="336.5" y="29.2">INITIAL RELEASE</text>
<text x="395.7" y="29.2">6/2/2023</text>
</g>
<g font-size="3.4">
<text x="350.2" y="229.5">TITLE:</text>
<text x="351.1" y="251.6">SIZE</text>
<text x="359.9" y="251.6">DWG. NO.</text>
<text x="408.9" y="251.7">REV</text>
<text x="351.2" y="265.2">SCALE: 1:2</text>
<text x="370.1" y="265.3">WEIGHT: N/A</text>
<text x="396.9" y="265.2">SHEET 1 OF 1</text>
</g>
<g font-size="3.2">
<text x="15.1" y="17.5">DRG NO. 992-00020</text>
<text x="285.5" y="251.7">N/A</text>
</g>
<g font-size="2.5">
<text x="317.7" y="225">K.GRUESCHOW</text>
<text x="337.8" y="225">6/2/2023</text>
</g>
<text font-size="2.4" x="272.2" y="225">UNLESS OTHERWISE SPECIFIED:</text>
<g font-size="2.2">
<text x="318.7" y="220.3">NAME</text>
<text x="340.4" y="220.3">DATE</text>
<text x="307.3" y="225">DRAWN</text>
<text x="272.2" y="228.8">DIMENSIONS ARE IN MM</text>
<text x="272.2" y="231.5">TOLERANCES:</text>
<text x="272.2" y="239.4">X.X</text>
<text x="272.2" y="234.1">ANGULAR:</text>
<text x="272.2" y="236.8">X</text>
<text x="277.2" y="236.8">=</text>
<text x="277.3" y="239.4">=</text>
<text x="281.9" y="236.8">0.5</text>
<text x="281.9" y="239.4">0.2</text>
<text x="285.9" y="234.1">2</text>
<text x="272.2" y="242.1">X.XX =</text>
<text x="282" y="242.1">0.1</text>
</g>
<g font-size="2.1">
<text x="310.5" y="232">APPROVAL OF DRAWING RELEASES</text>
<text x="314.3" y="229.9">SEE ECOS FOR REVIEW AND</text>
<text x="313.9" y="243.6">DO NOT SCALE DRAWING</text>
</g>
<g font-size="2">
<text x="309.2" y="238.9">TOLERANCING PER: ASME Y14.5M-1994</text>
<text x="317.3" y="236.4">INTERPRET GEOMETRIC</text>
<text x="272.2" y="248">MATERIAL</text>
<text x="309.1" y="251.9">THE INFORMATION CONTAINED IN THIS</text>
<text x="312.1" y="248.4">PROPRIETARY AND CONFIDENTIAL</text>
<text x="309.1" y="254.4">DRAWING IS THE SOLE PROPERTY OF</text>
<text x="309.1" y="256.9">PATRONESS, LLC. ANY REPRODUCTION</text>
<text x="272.3" y="258.5">FINISH</text>
<text x="309.1" y="259.5">IN PART OR AS A WHOLE WITHOUT THE</text>
<text x="309.1" y="262">WRITTEN PERMISSION OF</text>
<text x="309.1" y="264.5">PATRONESS, LLC. IS PROHIBITED.</text>
</g>
</svg>
